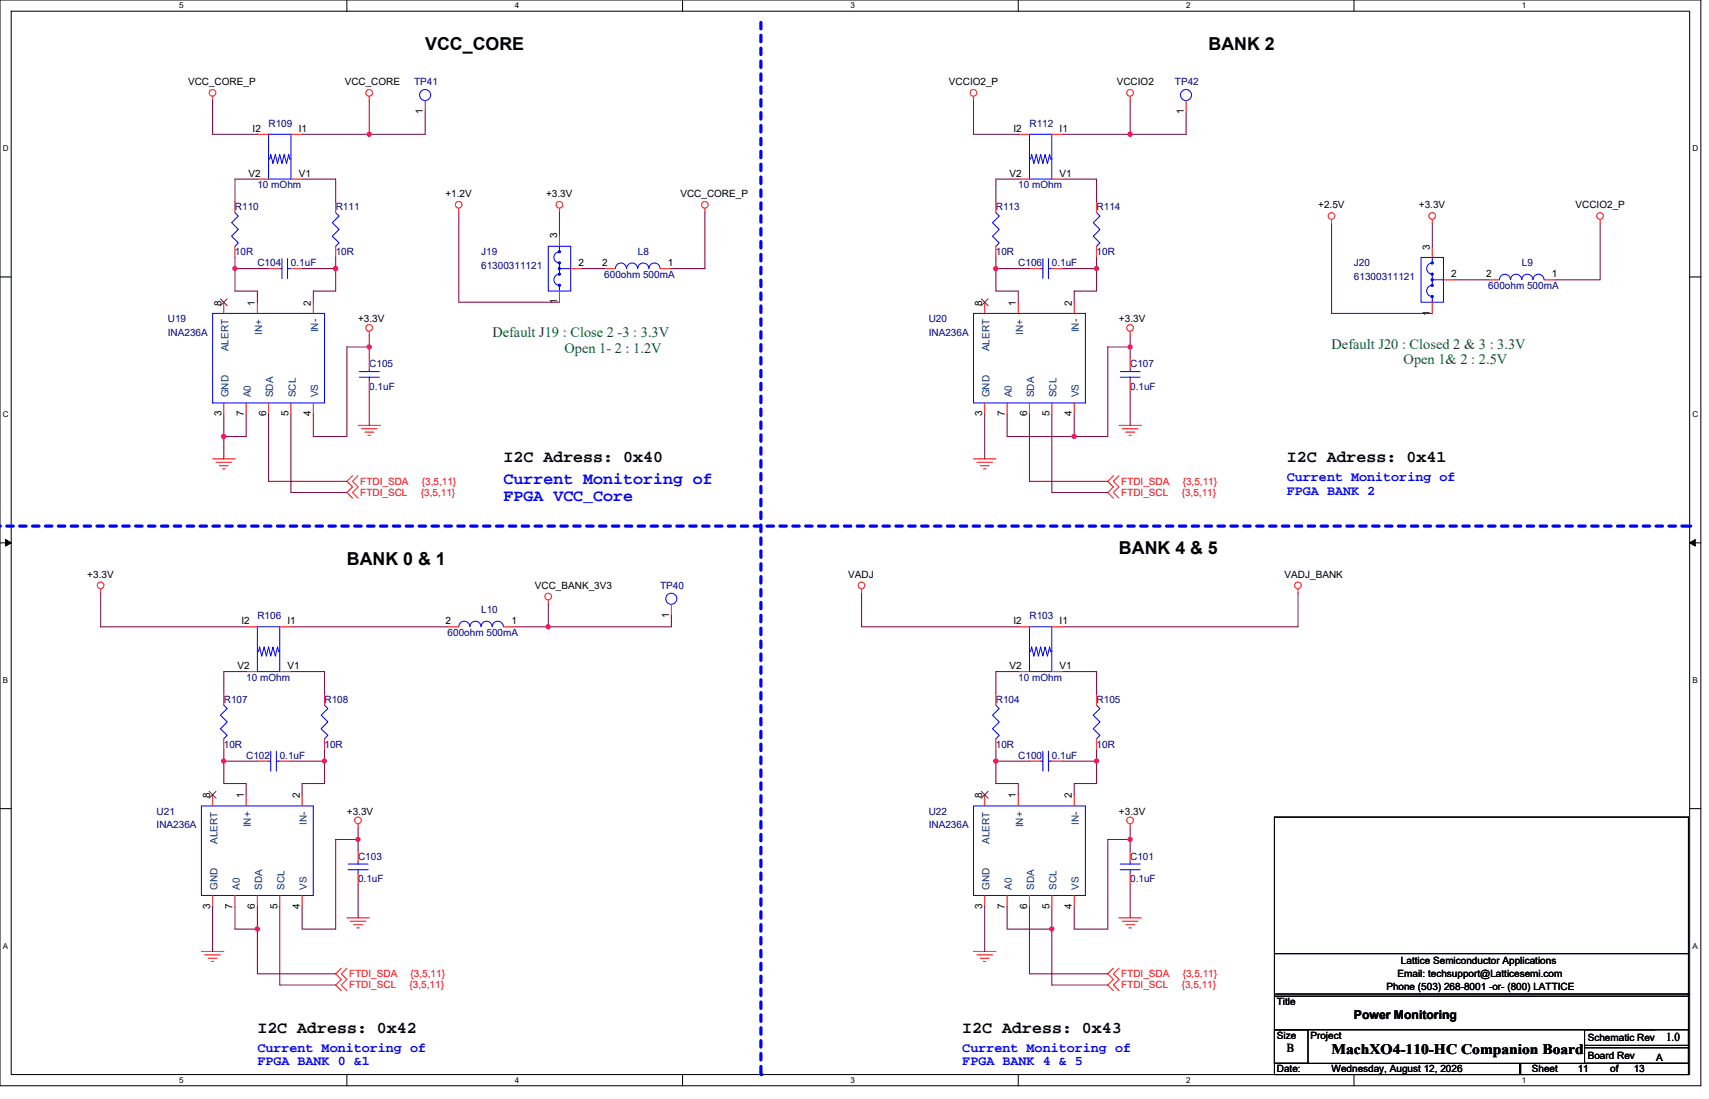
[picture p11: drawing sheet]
<svg xmlns="http://www.w3.org/2000/svg" width="213mm" height="137mm" viewBox="0 0 213 137" stroke-linecap="round" stroke-linejoin="round" font-family="sans-serif">
<path d="M0 0h212.3v135.5h-212.3zM1.4 1.4h209.5v132.7h-209.5z" fill="none" stroke="#000" stroke-width=".13"/>
<g fill="#fff">
<path d="M22.4 .1h.5v1.2h-.5z"/>
<path d="M22.4 134.3h.5v1.1h-.5z"/>
</g>
<path d="M43.3 0v1.4M43.3 134.1v1.4" fill="none" stroke="#000" stroke-width=".13"/>
<g fill="#fff">
<path d="M64.3 .1h.5v1.2h-.5z"/>
<path d="M64.3 134.3h.5v1.1h-.5z"/>
</g>
<path d="M85.2 0v1.4M85.2 134.1v1.4" fill="none" stroke="#000" stroke-width=".13"/>
<g fill="#fff">
<path d="M106.2 .1h.5v1.2h-.5z"/>
<path d="M106.2 134.3h.5v1.1h-.5z"/>
</g>
<path d="M127.1 0v1.4M127.1 134.1v1.4" fill="none" stroke="#000" stroke-width=".13"/>
<g fill="#fff">
<path d="M148.1 .1h.5v1.2h-.5z"/>
<path d="M148.1 134.3h.5v1.1h-.5z"/>
</g>
<path d="M169 0v1.4M169 134.1v1.4" fill="none" stroke="#000" stroke-width=".13"/>
<g fill="#fff">
<path d="M190 .1h.5v1.2h-.5z"/>
<path d="M190 134.3h.5v1.1h-.5z"/>
<path d="M.4 18h.7v1.1h-.7z"/>
<path d="M211.3 18h.7v1.1h-.7z"/>
<path d="M.4 51.1h.7v1.2h-.7z"/>
<path d="M211.3 51.1h.7v1.2h-.7z"/>
</g>
<path d="M0 34.6h1.4M210.9 34.6h1.4" fill="none" stroke="#000" stroke-width=".13"/>
<g fill="#fff">
<path d="M.4 84.3h.6v1.1h-.6z"/>
<path d="M211.3 84.3h.7v1.1h-.7z"/>
</g>
<path d="M0 67.8h1.4M210.9 67.8h1.4" fill="none" stroke="#000" stroke-width=".13"/>
<path d="M.7 67.3l.7 .5-.7 .4zM210.9 67.8l.7-.5v.9z" fill="#000" stroke="#000" stroke-width=".12"/>
<g fill="#fff">
<path d="M.4 117.5h.6v1.1h-.6z"/>
<path d="M211.3 117.5h.7v1.1h-.7z"/>
</g>
<g fill="none" stroke="#000" stroke-width=".13">
<path d="M0 100.9h1.4M159.1 102h51.7v32.1h-51.7zM159.1 119h51.7M210.9 100.9h1.4M159.1 128.5h4.2v4.2h-4.2zM159.1 132.7h51.7M159.1 124.3h51.7M159.1 128.5h47.5M159.3 124.1h51.6M189.7 132.7v1.4M189.8 132.7v1.4M197.8 128.5h13v4.2h-13z"/>
<path d="M197.8 130.8h13M197.8 130.5h13"/>
</g>
<path d="M95 2.8v131.3M0 65.7h210.9M210.9 65.7h.1M95 134.1h.1" fill="none" stroke="#00f" stroke-width=".4" stroke-dasharray=".8 .8"/>
<g fill="none" stroke="#f00" stroke-width=".13">
<path d="M26.5 12v.6M32.1 16.8h1.4M36.3 16.8h1.4M46.1 12v.6M53.1 12.6v1.4M121.5 12v.6M127.1 16.8h1.4M131.3 16.8h1.4M141.1 12v.6M148.1 12.6v1.4M27.9 37.7v1.4M29.3 25.1v1.4"/>
<path d="M29.3 30.7v1.4M32.1 22.4h1.4M32.1 37.7v1.4M33.5 33.5h1.4M36.3 33.5h1.4M36.3 22.4h1.4M39.1 37.7v1.4M41.9 25.1v1.4M41.9 30.7v1.4M57.3 26v.5M69.8 26v.5M69.8 36.3v1.4"/>
<path d="M69.8 29.3v1.4M71.2 33.5h1.4M75.4 33.5h1.4M82.4 33.5h1.4M88 26v.5M122.9 37.7v1.4M124.3 25.1v1.4M124.3 30.7v1.4M127.1 37.7v1.4M127.1 22.4h1.4M128.5 33.5h1.4M131.3 22.4h1.4"/>
<path d="M131.3 33.5h1.4M134.1 37.7v1.4M136.9 25.1v1.4M136.9 30.7v1.4M166.2 27.4v.5M178.8 27.4v.5M178.8 37.7v1.4M178.8 30.7v1.4M180.2 34.9h1.4M185.8 34.9h1.4M192.8 34.9h1.4M199.8 27.4v.5"/>
<path d="M26.5 57.3h2.8M27 57.7h1.9M27.4 58.1h1.1M27.8 58.5h.3M27.9 50.3v1.4M30.7 50.3v1.4M33.5 50.3v1.4M36.3 50.3v1.4M39.1 50.3v1.4M44 59.4l-.7 .7 .7 .7-.7 .7 .7 .7M44.7 53.1h2.8M44.7 59.4l-.7 .7 .7 .7-.7 .7 .7 .7"/>
<path d="M45.1 53.5h2M45.6 53.9h1.1M46 54.3h.2M46.1 41.4v.5M46.1 44.7v1.4M46.1 47.5v1.4M121.5 57.3h2.8M122 57.7h1.9M122.4 58.1h1.1M122.8 58.5h.3M122.9 50.3v1.4M125.7 50.3v1.4"/>
<path d="M128.5 50.3v1.4M131.3 50.3v1.4M134.1 50.3v1.4M139 59.4l-.7 .7 .7 .7-.7 .7 .7 .7M139.7 53.1h2.8M139.7 59.4l-.7 .7 .7 .7-.7 .7 .7 .7M140.1 53.5h2M140.5 53.9h1.1M140.9 54.3h.3M141.1 41.4v.5M141.1 44.7v1.4M141.1 47.5v1.4"/>
<path d="M12.6 73.5v.5M30.7 78.2h1.4M34.9 78.2h1.4M55.9 78.2h1.4M62.9 78.2h1.4M68.5 74.9v.5M83.8 75.4v1.4M107.6 73.5v.5M127.1 78.2h1.4M131.3 78.2h1.4M162.1 73.5v.5M26.5 99.2v1.4"/>
<path d="M27.9 86.6v1.4M27.9 92.2v1.4M30.7 83.8h1.4M30.7 99.2v1.4M32.1 95h1.4M34.9 95h1.4M34.9 83.8h1.4M37.7 99.2v1.4M40.5 86.6v1.4M40.5 92.2v1.4M122.9 99.2v1.4M124.3 86.6v1.4"/>
<path d="M124.3 92.2v1.4M127.1 99.2v1.4M127.1 83.8h1.4M128.5 95h1.4M131.3 83.8h1.4M131.3 95h1.4M134.1 99.2v1.4M136.9 86.6v1.4M136.9 92.2v1.4M25.1 118.7h2.8M25.6 119.2h1.9M26 119.6h1.1"/>
<path d="M26.4 120h.3M26.5 111.8v1.4M29.3 111.8v1.4M32.1 111.8v1.4M34.9 111.8v1.4M37.7 111.8v1.4M43.3 114.6h2.8M43.7 115h2M44.2 115.4h1.1M44.6 115.8h.3M44.7 102.8v.6M44.7 106.2v1.4"/>
<path d="M44.7 109v1.4M121.5 118.7h2.8M122 119.2h1.9M122.4 119.6h1.1M122.8 120h.3M122.9 111.8v1.4M125.7 111.8v1.4M128.5 111.8v1.4M131.3 111.8v1.4M134.1 111.8v1.4M139.7 114.6h2.8M140.1 115h2"/>
<path d="M140.5 115.4h1.1M140.9 115.8h.3M141.1 102.8v.6M141.1 106.2v1.4M141.1 109v1.4M42.6 120.8l-.7 .7 .7 .7-.7 .7 .7 .7M43.3 120.8l-.7 .7 .7 .7-.7 .7 .7 .7M139 120.8l-.7 .7 .7 .7-.7 .7 .7 .7M139.7 120.8l-.7 .7 .7 .7-.7 .7 .7 .7"/>
<circle cx="26.5" cy="11.6" r=".42"/>
<circle cx="46.1" cy="11.6" r=".42"/>
<circle cx="121.5" cy="11.6" r=".42"/>
<circle cx="141.1" cy="11.6" r=".42"/>
<circle cx="57.3" cy="25.6" r=".42"/>
<circle cx="69.8" cy="25.6" r=".42"/>
<circle cx="88" cy="25.6" r=".42"/>
<circle cx="166.2" cy="27" r=".42"/>
<circle cx="178.8" cy="27" r=".42"/>
<circle cx="199.8" cy="27" r=".42"/>
<circle cx="46.1" cy="40.9" r=".42"/>
<circle cx="141.1" cy="40.9" r=".42"/>
<circle cx="12.6" cy="73.1" r=".42"/>
<circle cx="68.4" cy="74.5" r=".42"/>
<circle cx="107.6" cy="73.1" r=".42"/>
<circle cx="162" cy="73.1" r=".42"/>
<circle cx="44.7" cy="102.4" r=".42"/>
<circle cx="141.1" cy="102.4" r=".42"/>
</g>
<g fill="none" stroke="#00f" stroke-width=".13">
<path d="M33.5 16.8h2.8v5.6h-2.8zM36.3 19.8h-.1l-.2-.5-.2 1.1-.3-1.1-.3 1.1-.3-1.1-.3 1.1-.2-1.1-.3 1.1-.3-1.1-.1 .5h-.2M128.5 16.8h2.8v5.6h-2.8zM131.3 19.8h-.1l-.2-.5-.2 1.1-.3-1.1-.3 1.1-.3-1.1-.3 1.1-.2-1.1-.3 1.1-.3-1.1-.1 .5h-.2M26.5 39.1h14v11.2h-14zM29.3 26.5l.5 .5-.9 .8 .9 .8-.9 .9 .9 .8-.5 .4M34.9 33.5h.3M35.2 32.3v2.5M35.9 33.5h.4M35.9 32.3v2.5M41.9 26.5l.4 .5-.8 .8 .8 .8-.8 .9 .8 .8-.4 .4M68.5 30.7h2.7v5.6h-2.7z"/>
<path d="M69.8 34.2a.69 .69 0 0 0-.6 .7 .69 .69 0 0 0 .6 .7M69.8 31.4a.69 .69 0 0 0-.6 .7 .69 .69 0 0 0 .6 .7M69.8 32.8v1.4M69.8 33.5h1.4M69.8 35.6v.7M69.8 30.7v.7M76.8 33.5a.69 .69 0 0 1 .7-.7 .69 .69 0 0 1 .7 .7M78.2 33.5a.7 .7 0 0 1 .7-.7 .7 .7 0 0 1 .7 .7 .69 .69 0 0 1 .7-.7 .69 .69 0 0 1 .7 .7M81 33.5a.69 .69 0 0 1 .7-.7 .69 .69 0 0 1 .7 .7M121.5 39.1h14v11.2h-14zM124.3 26.5l.5 .5-.9 .8 .9 .8-.9 .9 .9 .8-.5 .4M129.9 33.5h.3"/>
<path d="M130.2 32.3v2.5M130.9 33.5h.4M130.9 32.3v2.5M136.9 26.5l.4 .5-.8 .8 .8 .8-.8 .9 .8 .8-.4 .4M177.4 32.1h2.8v5.6h-2.8zM178.8 35.6a.69 .69 0 0 0-.7 .7 .69 .69 0 0 0 .7 .7M178.8 32.8a.69 .69 0 0 0-.7 .7 .69 .69 0 0 0 .7 .7M178.8 34.2v1.4M178.8 34.9h1.4M178.8 37v.7M178.8 32.1v.7M187.2 34.9a.7 .7 0 0 1 .7-.7 .7 .7 0 0 1 .7 .7 .7 .7 0 0 1 .7-.7 .7 .7 0 0 1 .7 .7 .69 .69 0 0 1 .7-.7 .69 .69 0 0 1 .7 .7"/>
<path d="M191.4 34.9a.69 .69 0 0 1 .7-.7 .69 .69 0 0 1 .7 .7M44.9 47.1h2.4M44.9 46.4h2.4M46.1 46.1v.3M46.1 47.1v.4M139.8 47.1h2.5M139.8 46.4h2.5M141.1 46.1v.3M141.1 47.1v.4M32.1 78.2h2.8v5.6h-2.8zM57.3 78.2a.69 .69 0 0 1 .7-.7 .69 .69 0 0 1 .7 .7M58.7 78.2a.69 .69 0 0 1 .7-.7 .69 .69 0 0 1 .6 .7"/>
<path d="M60.1 78.2a.7 .7 0 0 1 .7-.7 .7 .7 0 0 1 .7 .7 .69 .69 0 0 1 .7-.7 .69 .69 0 0 1 .6 .7M128.5 78.2h2.8v5.6h-2.8zM27.9 88l.5 .4-.9 .9 .9 .8-.9 .9 .9 .8-.5 .4M33.5 95h.3M33.8 93.7v2.5M34.5 95h.4M34.5 93.7v2.5M34.9 81.3h-.1l-.2-.5-.2 1.1-.3-1.1-.3 1.1-.3-1.1-.2 1.1-.3-1.1-.3 1.1-.3-1.1-.1 .5h-.2M40.5 88l.4 .4-.8 .9 .8 .8-.8 .9 .8 .8-.4 .4M124.3 88l.5 .4-.9 .9 .9 .8-.9 .9 .9 .8-.5 .4M129.9 95h.3M130.2 93.7v2.5"/>
<path d="M130.9 95h.4M130.9 93.7v2.5M131.3 81.3h-.1l-.2-.5-.2 1.1-.3-1.1-.3 1.1-.3-1.1-.3 1.1-.2-1.1-.3 1.1-.3-1.1-.1 .5h-.2M136.9 88l.4 .4-.8 .9 .8 .8-.8 .9 .8 .8-.4 .4M25.1 100.6h14v11.2h-14zM43.5 108.5h2.5M43.5 107.8h2.5M44.7 107.6v.2M44.7 108.5v.5M121.5 100.6h14v11.2h-14zM139.8 108.5h2.5M139.8 107.8h2.5"/>
<path d="M141.1 107.6v.2M141.1 108.5v.5"/>
<circle cx="53.1" cy="11.9" r=".69"/>
<circle cx="148.1" cy="11.9" r=".69"/>
<circle cx="83.8" cy="74.7" r=".69"/>
</g>
<g fill="#00f" stroke="#00f" stroke-width=".13">
<path d="M178.7 36.9h.2v.2h-.2z" fill-rule="evenodd"/>
<path d="M178.7 35.5h.2v.2h-.2z" fill-rule="evenodd"/>
<path d="M178.7 34.8h.2v.2h-.2z" fill-rule="evenodd"/>
<path d="M178.7 34.1h.2v.2h-.2z" fill-rule="evenodd"/>
<path d="M178.7 32.7h.2v.2h-.2z" fill-rule="evenodd"/>
<path d="M69.7 35.5h.2v.2h-.2z" fill-rule="evenodd"/>
<path d="M69.7 34.1h.2v.2h-.2z" fill-rule="evenodd"/>
<path d="M69.7 33.4h.2v.2h-.2z" fill-rule="evenodd"/>
<path d="M69.7 32.7h.2v.2h-.2z" fill-rule="evenodd"/>
<path d="M69.7 31.3h.2v.2h-.2z" fill-rule="evenodd"/>
</g>
<path d="M27.5 37.3l.9 .9M28.4 37.3l-.9 .9M122.5 37.3l.9 .9M123.4 37.3l-.9 .9M26.1 98.8l.9 .8M27 98.8l-.9 .8M122.5 98.8l.9 .8M123.4 98.8l-.9 .8" fill="none" stroke="#804000" stroke-width=".12"/>
<g fill="none" stroke="#800040" stroke-width=".13">
<path d="M26.5 12.6v4.2h5.6M37.7 16.8h8.4M46.1 12.6v4.2M53.1 14v2.8h-7M121.5 12.6v4.2h5.6M132.7 16.8h8.4M141.1 12.6v4.2M148.1 14v2.8h-7M29.3 33.5h4.2M29.3 32.1v1.4M29.3 33.5v2.8h2.8v1.4M32.1 22.4h-2.8v2.7"/>
<path d="M37.7 22.4h4.2v2.7M37.7 33.5h4.2M41.9 32.1v1.4M41.9 33.5v2.8h-2.8v1.4M57.3 26.5v11.2h12.5M69.8 26.5v2.8M72.6 33.5h2.8M88 26.5v7h-4.2M124.3 32.1v1.4M124.3 33.5v2.8h2.8v1.4M124.3 33.5h4.2M127.1 22.4h-2.8v2.7"/>
<path d="M132.7 22.4h4.2v2.7M132.7 33.5h4.2M136.9 32.1v1.4M136.9 33.5v2.8h-2.8v1.4M166.2 27.9v11.2h12.6M178.8 27.9v2.8M181.6 34.9h4.2M199.8 27.9v7h-5.6M27.9 51.7v2.8M27.9 54.5v2.8M30.7 51.7v2.8h-2.8M33.5 51.7v8.4h9.8"/>
<path d="M36.3 51.7v9.8h7M46.1 43.3v1.4M46.1 48.9v4.2M46.1 41.9v1.4M46.1 43.3h-2.8v11.2h-4.2v-2.8M122.9 51.7v5.6M125.7 51.7v2.8h8.4M128.5 51.7v8.4h9.8M131.3 51.7v9.8h7M134.1 51.7v2.8M141.1 41.9v1.4M141.1 43.3h-2.8v11.2h-4.2"/>
<path d="M141.1 43.3v1.4M141.1 48.9v4.2M12.6 74v4.2h18.1M36.3 78.2h19.6M64.3 78.2h4.2M68.5 75.4v2.8M83.8 76.8v1.4h-15.3M107.6 74v4.2h19.5M162.1 74v4.2h-29.4M27.9 95h4.2M27.9 93.6v1.4M27.9 95v2.8h2.8v1.4"/>
<path d="M30.7 83.8h-2.8v2.8M36.3 95h4.2M36.3 83.8h4.2v2.8M40.5 95v2.8h-2.8v1.4M40.5 93.6v1.4M124.3 93.6v1.4M124.3 95v2.8h2.8v1.4M124.3 95h4.2M127.1 83.8h-2.8v2.8M132.7 95h4.2M132.7 83.8h4.2v2.8M136.9 95v2.8h-2.8v1.4"/>
<path d="M136.9 93.6v1.4M26.5 113.2v5.5M29.3 113.2v2.8h2.8v5.5h9.8M32.1 113.2v2.8M34.9 113.2v9.7h7M44.7 103.4v1.4M44.7 104.8h-2.8v11.2h-4.2v-2.8M44.7 104.8v1.4M44.7 110.4v4.2M122.9 113.2v5.5M125.7 113.2v2.8h5.6v6.9h7M128.5 113.2v8.3h9.8"/>
<path d="M131.3 113.2v2.8M141.1 103.4v1.4M141.1 104.8h-2.8v11.2h-4.2v-2.8M141.1 104.8v1.4M141.1 110.4v4.2"/>
</g>
<g fill="#f0f" stroke="#f0f" stroke-width=".13">
<circle cx="124.3" cy="95" r=".27"/>
<circle cx="136.9" cy="95" r=".27"/>
<circle cx="141.1" cy="104.8" r=".27"/>
<circle cx="68.4" cy="78.2" r=".27"/>
<circle cx="27.9" cy="95" r=".27"/>
<circle cx="40.5" cy="95" r=".27"/>
<circle cx="44.7" cy="104.8" r=".27"/>
<circle cx="46.1" cy="16.8" r=".27"/>
<circle cx="29.3" cy="33.5" r=".27"/>
<circle cx="41.9" cy="33.5" r=".27"/>
<circle cx="46.1" cy="43.3" r=".27"/>
<circle cx="27.9" cy="54.5" r=".27"/>
<circle cx="141.1" cy="16.8" r=".27"/>
<circle cx="124.3" cy="33.5" r=".27"/>
<circle cx="136.9" cy="33.5" r=".27"/>
<circle cx="141.1" cy="43.3" r=".27"/>
<circle cx="134.1" cy="54.5" r=".27"/>
<circle cx="32.1" cy="115.9" r=".27"/>
<circle cx="131.3" cy="115.9" r=".27"/>
</g>
<g font-size="2.2">
<text x="53.1" y="6.2">VCC_CORE</text>
<text x="150.9" y="6.2">BANK 2</text>
<text x="43.3" y="70.5">BANK 0 &amp; 1</text>
<text x="139.7" y="69.1">BANK 4 &amp; 5</text>
</g>
<g font-size="2.1">
<text x="62.9" y="57.6">I2C Adress: 0x40</text>
<text x="160.7" y="57.6">I2C Adress: 0x41</text>
<text x="32.1" y="128.9">I2C Adress: 0x42</text>
<text x="120.1" y="128.9">I2C Adress: 0x43</text>
</g>
<g font-size="2.1" fill="#00f">
<text x="62.9" y="60.4">Current Monitoring of</text>
<text x="62.9" y="62.5">FPGA VCC_Core</text>
</g>
<g font-size="1.8" fill="#008000">
<text x="61.5" y="42.1">Default J19 : Close 2 -3 : 3.3V</text>
<text x="70.5" y="44">Open 1- 2 : 1.2V</text>
<text x="166.2" y="43.5">Default J20 : Closed 2 &amp; 3 : 3.3V</text>
<text x="175.2" y="45.4">Open 1&amp; 2 : 2.5V</text>
</g>
<text font-size="1.8" x="166.2" y="131.6">MachXO4-110-HC Companion Board</text>
<g font-size="1.7" fill="#00f">
<text x="160.7" y="60">Current Monitoring of</text>
<text x="160.7" y="61.7">FPGA BANK 2</text>
<text x="32.1" y="131.3">Current Monitoring of</text>
<text x="120.1" y="131.3">Current Monitoring of</text>
<text x="32.1" y="133">FPGA BANK 0 &amp;1</text>
<text x="120.1" y="133">FPGA BANK 4 &amp; 5</text>
</g>
<g font-size="1.5">
<text x="160.7" y="131.3">B</text>
<text x="169" y="127.1">Power Monitoring</text>
<text x="208" y="129.9">1.0</text>
</g>
<g font-size="1.2">
<text x="23.5" y="10.6">VCC_CORE_P</text>
<text x="43" y="10.6">VCC_CORE</text>
<text x="118.5" y="10.6">VCCIO2_P</text>
<text x="139.4" y="10.6">VCCIO2</text>
<text x="31.5" y="16.5">I2</text>
<text x="37.3" y="16.5">I1</text>
<text x="52.8" y="14.2" transform="rotate(-90 52.8 14.2)">1</text>
<text x="126.5" y="16.5">I2</text>
<text x="132.3" y="16.5">I1</text>
<text x="147.8" y="14.2" transform="rotate(-90 147.8 14.2)">1</text>
<text x="31" y="22.1">V2</text>
<text x="37.3" y="22.1">V1</text>
<text x="126" y="22.1">V2</text>
<text x="132.3" y="22.1">V1</text>
<text x="55.6" y="24.6">+1.2V</text>
<text x="68.2" y="24.6">+3.3V</text>
<text x="69.6" y="29.8" transform="rotate(-90 69.6 29.8)">3</text>
<text x="84.9" y="24.6">VCC_CORE_P</text>
<text x="164.6" y="26">+2.5V</text>
<text x="177.1" y="26">+3.3V</text>
<text x="196.7" y="26">VCCIO2_P</text>
<text x="72.2" y="33.2">2</text>
<text x="75.2" y="33.2">2</text>
<text x="83.4" y="33.2">1</text>
<text x="178.5" y="31.2" transform="rotate(-90 178.5 31.2)">3</text>
<text x="181.2" y="34.6">2</text>
<text x="185.5" y="34.6">2</text>
<text x="193.8" y="34.6">1</text>
<text x="27.6" y="38.1" transform="rotate(-90 27.6 38.1)">8</text>
<text x="31.8" y="38.1" transform="rotate(-90 31.8 38.1)">1</text>
<text x="38.8" y="38.1" transform="rotate(-90 38.8 38.1)">2</text>
<text x="44.7" y="40.2">+3.3V</text>
<text x="69.6" y="38" transform="rotate(-90 69.6 38)">1</text>
<text x="122.6" y="38.1" transform="rotate(-90 122.6 38.1)">8</text>
<text x="126.8" y="38.1" transform="rotate(-90 126.8 38.1)">1</text>
<text x="133.8" y="38.1" transform="rotate(-90 133.8 38.1)">2</text>
<text x="139.7" y="40.2">+3.3V</text>
<text x="178.5" y="39.4" transform="rotate(-90 178.5 39.4)">1</text>
<text x="27.6" y="52" transform="rotate(-90 27.6 52)">3</text>
<text x="30.4" y="52" transform="rotate(-90 30.4 52)">7</text>
<text x="33.2" y="52" transform="rotate(-90 33.2 52)">6</text>
<text x="36" y="52" transform="rotate(-90 36 52)">5</text>
<text x="38.8" y="52" transform="rotate(-90 38.8 52)">4</text>
<text x="122.6" y="52" transform="rotate(-90 122.6 52)">3</text>
<text x="125.4" y="52" transform="rotate(-90 125.4 52)">7</text>
<text x="128.2" y="52" transform="rotate(-90 128.2 52)">6</text>
<text x="131" y="52" transform="rotate(-90 131 52)">5</text>
<text x="133.8" y="52" transform="rotate(-90 133.8 52)">4</text>
<text x="10.9" y="72.1">+3.3V</text>
<text x="30.1" y="77.9">I2</text>
<text x="35.9" y="77.9">I1</text>
<text x="55.6" y="77.9">2</text>
<text x="63.8" y="77.9">1</text>
<text x="66.8" y="73.5">VCC_BANK_3V3</text>
<text x="83.5" y="77.1" transform="rotate(-90 83.5 77.1)">1</text>
<text x="105.9" y="72.1">VADJ</text>
<text x="126.5" y="77.9">I2</text>
<text x="132.3" y="77.9">I1</text>
<text x="160.4" y="72.1">VADJ_BANK</text>
<text x="29.6" y="83.5">V2</text>
<text x="35.9" y="83.5">V1</text>
<text x="126" y="83.5">V2</text>
<text x="132.3" y="83.5">V1</text>
<text x="26.2" y="99.6" transform="rotate(-90 26.2 99.6)">8</text>
<text x="30.4" y="99.6" transform="rotate(-90 30.4 99.6)">1</text>
<text x="37.4" y="99.6" transform="rotate(-90 37.4 99.6)">2</text>
<text x="43.3" y="101.7">+3.3V</text>
<text x="122.6" y="99.6" transform="rotate(-90 122.6 99.6)">8</text>
<text x="126.8" y="99.6" transform="rotate(-90 126.8 99.6)">1</text>
<text x="133.8" y="99.6" transform="rotate(-90 133.8 99.6)">2</text>
<text x="139.7" y="101.7">+3.3V</text>
<text x="26.2" y="113.4" transform="rotate(-90 26.2 113.4)">3</text>
<text x="29" y="113.4" transform="rotate(-90 29 113.4)">7</text>
<text x="31.8" y="113.4" transform="rotate(-90 31.8 113.4)">6</text>
<text x="34.6" y="113.4" transform="rotate(-90 34.6 113.4)">5</text>
<text x="37.4" y="113.4" transform="rotate(-90 37.4 113.4)">4</text>
<text x="122.6" y="113.4" transform="rotate(-90 122.6 113.4)">3</text>
<text x="125.4" y="113.4" transform="rotate(-90 125.4 113.4)">7</text>
<text x="128.2" y="113.4" transform="rotate(-90 128.2 113.4)">6</text>
<text x="131" y="113.4" transform="rotate(-90 131 113.4)">5</text>
<text x="133.8" y="113.4" transform="rotate(-90 133.8 113.4)">4</text>
<text x="159.4" y="125.5">Title</text>
<text x="173.1" y="123.5">Phone (503) 268-8001 -or- (800) LATTICE</text>
<text x="174.5" y="122">Email: techsupport@Latticesemi.com</text>
<text x="174.9" y="120.3">Lattice Semiconductor Applications</text>
<text x="159.4" y="129.6">Size</text>
<text x="163.6" y="129.6">Project</text>
<text x="198.2" y="129.9">Schematic Rev</text>
<text x="159.4" y="133.8">Date:</text>
<text x="166.2" y="133.8">Wednesday, August 12, 2026</text>
<text x="191.2" y="133.8">Sheet</text>
<text x="197" y="133.8">11</text>
<text x="198.2" y="132.2">Board Rev</text>
<text x="201" y="133.8">of</text>
<text x="204" y="133.8">13</text>
<text x="206.8" y="132.4">A</text>
</g>
<g font-size="1.2" fill="#000080">
<text x="51.7" y="10.6">TP41</text>
<text x="146.7" y="10.6">TP42</text>
<text x="33.5" y="15.8">R109</text>
<text x="128.5" y="15.8">R112</text>
<text x="32.1" y="23.5">10 mOhm</text>
<text x="127.1" y="23.5">10 mOhm</text>
<text x="29.3" y="26.3">R110</text>
<text x="41.9" y="26.3">R111</text>
<text x="124.3" y="26.3">R113</text>
<text x="136.9" y="26.3">R114</text>
<text x="29.3" y="31.9">10R</text>
<text x="32.1" y="33.3">C104</text>
<text x="36.3" y="33.3">0.1uF</text>
<text x="41.9" y="31.9">10R</text>
<text x="60.1" y="31.9">J19</text>
<text x="60.1" y="33.5">61300311121</text>
<text x="75.4" y="34.6">600ohm 500mA</text>
<text x="79.6" y="31.9">L8</text>
<text x="124.3" y="31.9">10R</text>
<text x="127.1" y="33.3">C106</text>
<text x="131.3" y="33.3">0.1uF</text>
<text x="136.9" y="31.9">10R</text>
<text x="169" y="33.3">J20</text>
<text x="169" y="34.9">61300311121</text>
<text x="190" y="33.3">L9</text>
<text x="21" y="40.2">U19</text>
<text x="21" y="41.9">INA236A</text>
<text x="116" y="40.2">U20</text>
<text x="116" y="41.9">INA236A</text>
<text x="185.8" y="36">600ohm 500mA</text>
<text x="46.1" y="45.8">C105</text>
<text x="141.1" y="45.8">C107</text>
<text x="46.1" y="48.6">0.1uF</text>
<text x="141.1" y="48.6">0.1uF</text>
<text x="32.1" y="77.3">R106</text>
<text x="60.1" y="76.6">L10</text>
<text x="82.4" y="73.5">TP40</text>
<text x="128.5" y="77.3">R103</text>
<text x="55.9" y="79.4">600ohm 500mA</text>
<text x="27.9" y="87.7">R107</text>
<text x="30.7" y="84.9">10 mOhm</text>
<text x="40.5" y="87.7">R108</text>
<text x="124.3" y="87.7">R104</text>
<text x="127.1" y="84.9">10 mOhm</text>
<text x="136.9" y="87.7">R105</text>
<text x="27.9" y="93.3">10R</text>
<text x="30.7" y="94.7">C102</text>
<text x="34.9" y="94.7">0.1uF</text>
<text x="40.5" y="93.3">10R</text>
<text x="124.3" y="93.3">10R</text>
<text x="127.1" y="94.7">C100</text>
<text x="131.3" y="94.7">0.1uF</text>
<text x="136.9" y="93.3">10R</text>
<text x="19.6" y="101.7">U21</text>
<text x="116" y="101.7">U22</text>
<text x="19.6" y="103.4">INA236A</text>
<text x="44.7" y="107.3">C103</text>
<text x="116" y="103.4">INA236A</text>
<text x="141.1" y="107.3">C101</text>
<text x="44.7" y="110.1">0.1uF</text>
<text x="141.1" y="110.1">0.1uF</text>
</g>
<g font-size="1.2" fill="#004080">
<text x="32.7" y="41.8" transform="rotate(-90 32.7 41.8)">IN+</text>
<text x="39.7" y="41.5" transform="rotate(-90 39.7 41.5)">IN-</text>
<text x="127.7" y="41.8" transform="rotate(-90 127.7 41.8)">IN+</text>
<text x="134.7" y="41.5" transform="rotate(-90 134.7 41.5)">IN-</text>
<text x="28.5" y="43.8" transform="rotate(-90 28.5 43.8)">ALERT</text>
<text x="123.5" y="43.8" transform="rotate(-90 123.5 43.8)">ALERT</text>
<text x="28.5" y="49.6" transform="rotate(-90 28.5 49.6)">GND</text>
<text x="31.3" y="49.6" transform="rotate(-90 31.3 49.6)">A0</text>
<text x="34.1" y="49.6" transform="rotate(-90 34.1 49.6)">SDA</text>
<text x="36.9" y="49.6" transform="rotate(-90 36.9 49.6)">SCL</text>
<text x="39.7" y="49.6" transform="rotate(-90 39.7 49.6)">VS</text>
<text x="123.5" y="49.6" transform="rotate(-90 123.5 49.6)">GND</text>
<text x="126.3" y="49.6" transform="rotate(-90 126.3 49.6)">A0</text>
<text x="129.1" y="49.6" transform="rotate(-90 129.1 49.6)">SDA</text>
<text x="131.9" y="49.6" transform="rotate(-90 131.9 49.6)">SCL</text>
<text x="134.7" y="49.6" transform="rotate(-90 134.7 49.6)">VS</text>
<text x="27.1" y="105.3" transform="rotate(-90 27.1 105.3)">ALERT</text>
<text x="31.3" y="103.3" transform="rotate(-90 31.3 103.3)">IN+</text>
<text x="38.3" y="103" transform="rotate(-90 38.3 103)">IN-</text>
<text x="123.5" y="105.3" transform="rotate(-90 123.5 105.3)">ALERT</text>
<text x="127.7" y="103.3" transform="rotate(-90 127.7 103.3)">IN+</text>
<text x="134.7" y="103" transform="rotate(-90 134.7 103)">IN-</text>
<text x="27.1" y="111.1" transform="rotate(-90 27.1 111.1)">GND</text>
<text x="29.9" y="111.1" transform="rotate(-90 29.9 111.1)">A0</text>
<text x="32.7" y="111.1" transform="rotate(-90 32.7 111.1)">SDA</text>
<text x="35.5" y="111.1" transform="rotate(-90 35.5 111.1)">SCL</text>
<text x="38.3" y="111.1" transform="rotate(-90 38.3 111.1)">VS</text>
<text x="123.5" y="111.1" transform="rotate(-90 123.5 111.1)">GND</text>
<text x="126.3" y="111.1" transform="rotate(-90 126.3 111.1)">A0</text>
<text x="129.1" y="111.1" transform="rotate(-90 129.1 111.1)">SDA</text>
<text x="131.9" y="111.1" transform="rotate(-90 131.9 111.1)">SCL</text>
<text x="134.7" y="111.1" transform="rotate(-90 134.7 111.1)">VS</text>
</g>
<g font-size="1.2" fill="#f00">
<text x="45" y="60.5">FTDI_SDA</text>
<text x="45" y="61.9">FTDI_SCL</text>
<text x="52.5" y="61.9">{3,5,11}</text>
<text x="52.7" y="60.5">{3,5,11}</text>
<text x="140" y="60.5">FTDI_SDA</text>
<text x="140" y="61.9">FTDI_SCL</text>
<text x="147.5" y="61.9">{3,5,11}</text>
<text x="147.7" y="60.5">{3,5,11}</text>
<text x="43.6" y="122">FTDI_SDA</text>
<text x="43.6" y="123.4">FTDI_SCL</text>
<text x="51.1" y="123.4">{3,5,11}</text>
<text x="51.3" y="122">{3,5,11}</text>
<text x="140" y="122">FTDI_SDA</text>
<text x="140" y="123.4">FTDI_SCL</text>
<text x="147.5" y="123.4">{3,5,11}</text>
<text x="147.7" y="122">{3,5,11}</text>
</g>
<g font-size="1">
<text x="22.4" y="1.1">5</text>
<text x="64.3" y="1.1">4</text>
<text x="106.2" y="1.1">3</text>
<text x="148.1" y="1.1">2</text>
<text x="190" y="1.1">1</text>
<text x=".4" y="18.9">D</text>
<text x="211.3" y="18.9">D</text>
<text x=".4" y="52">C</text>
<text x="211.3" y="52">C</text>
<text x=".4" y="85.2">B</text>
<text x="211.3" y="85.2">B</text>
<text x=".4" y="118.4">A</text>
<text x="211.3" y="118.4">A</text>
<text x="22.4" y="135.2">5</text>
<text x="64.3" y="135.2">4</text>
<text x="106.2" y="135.2">3</text>
<text x="148.1" y="135.2">2</text>
<text x="190" y="135.2">1</text>
</g>
</svg>
